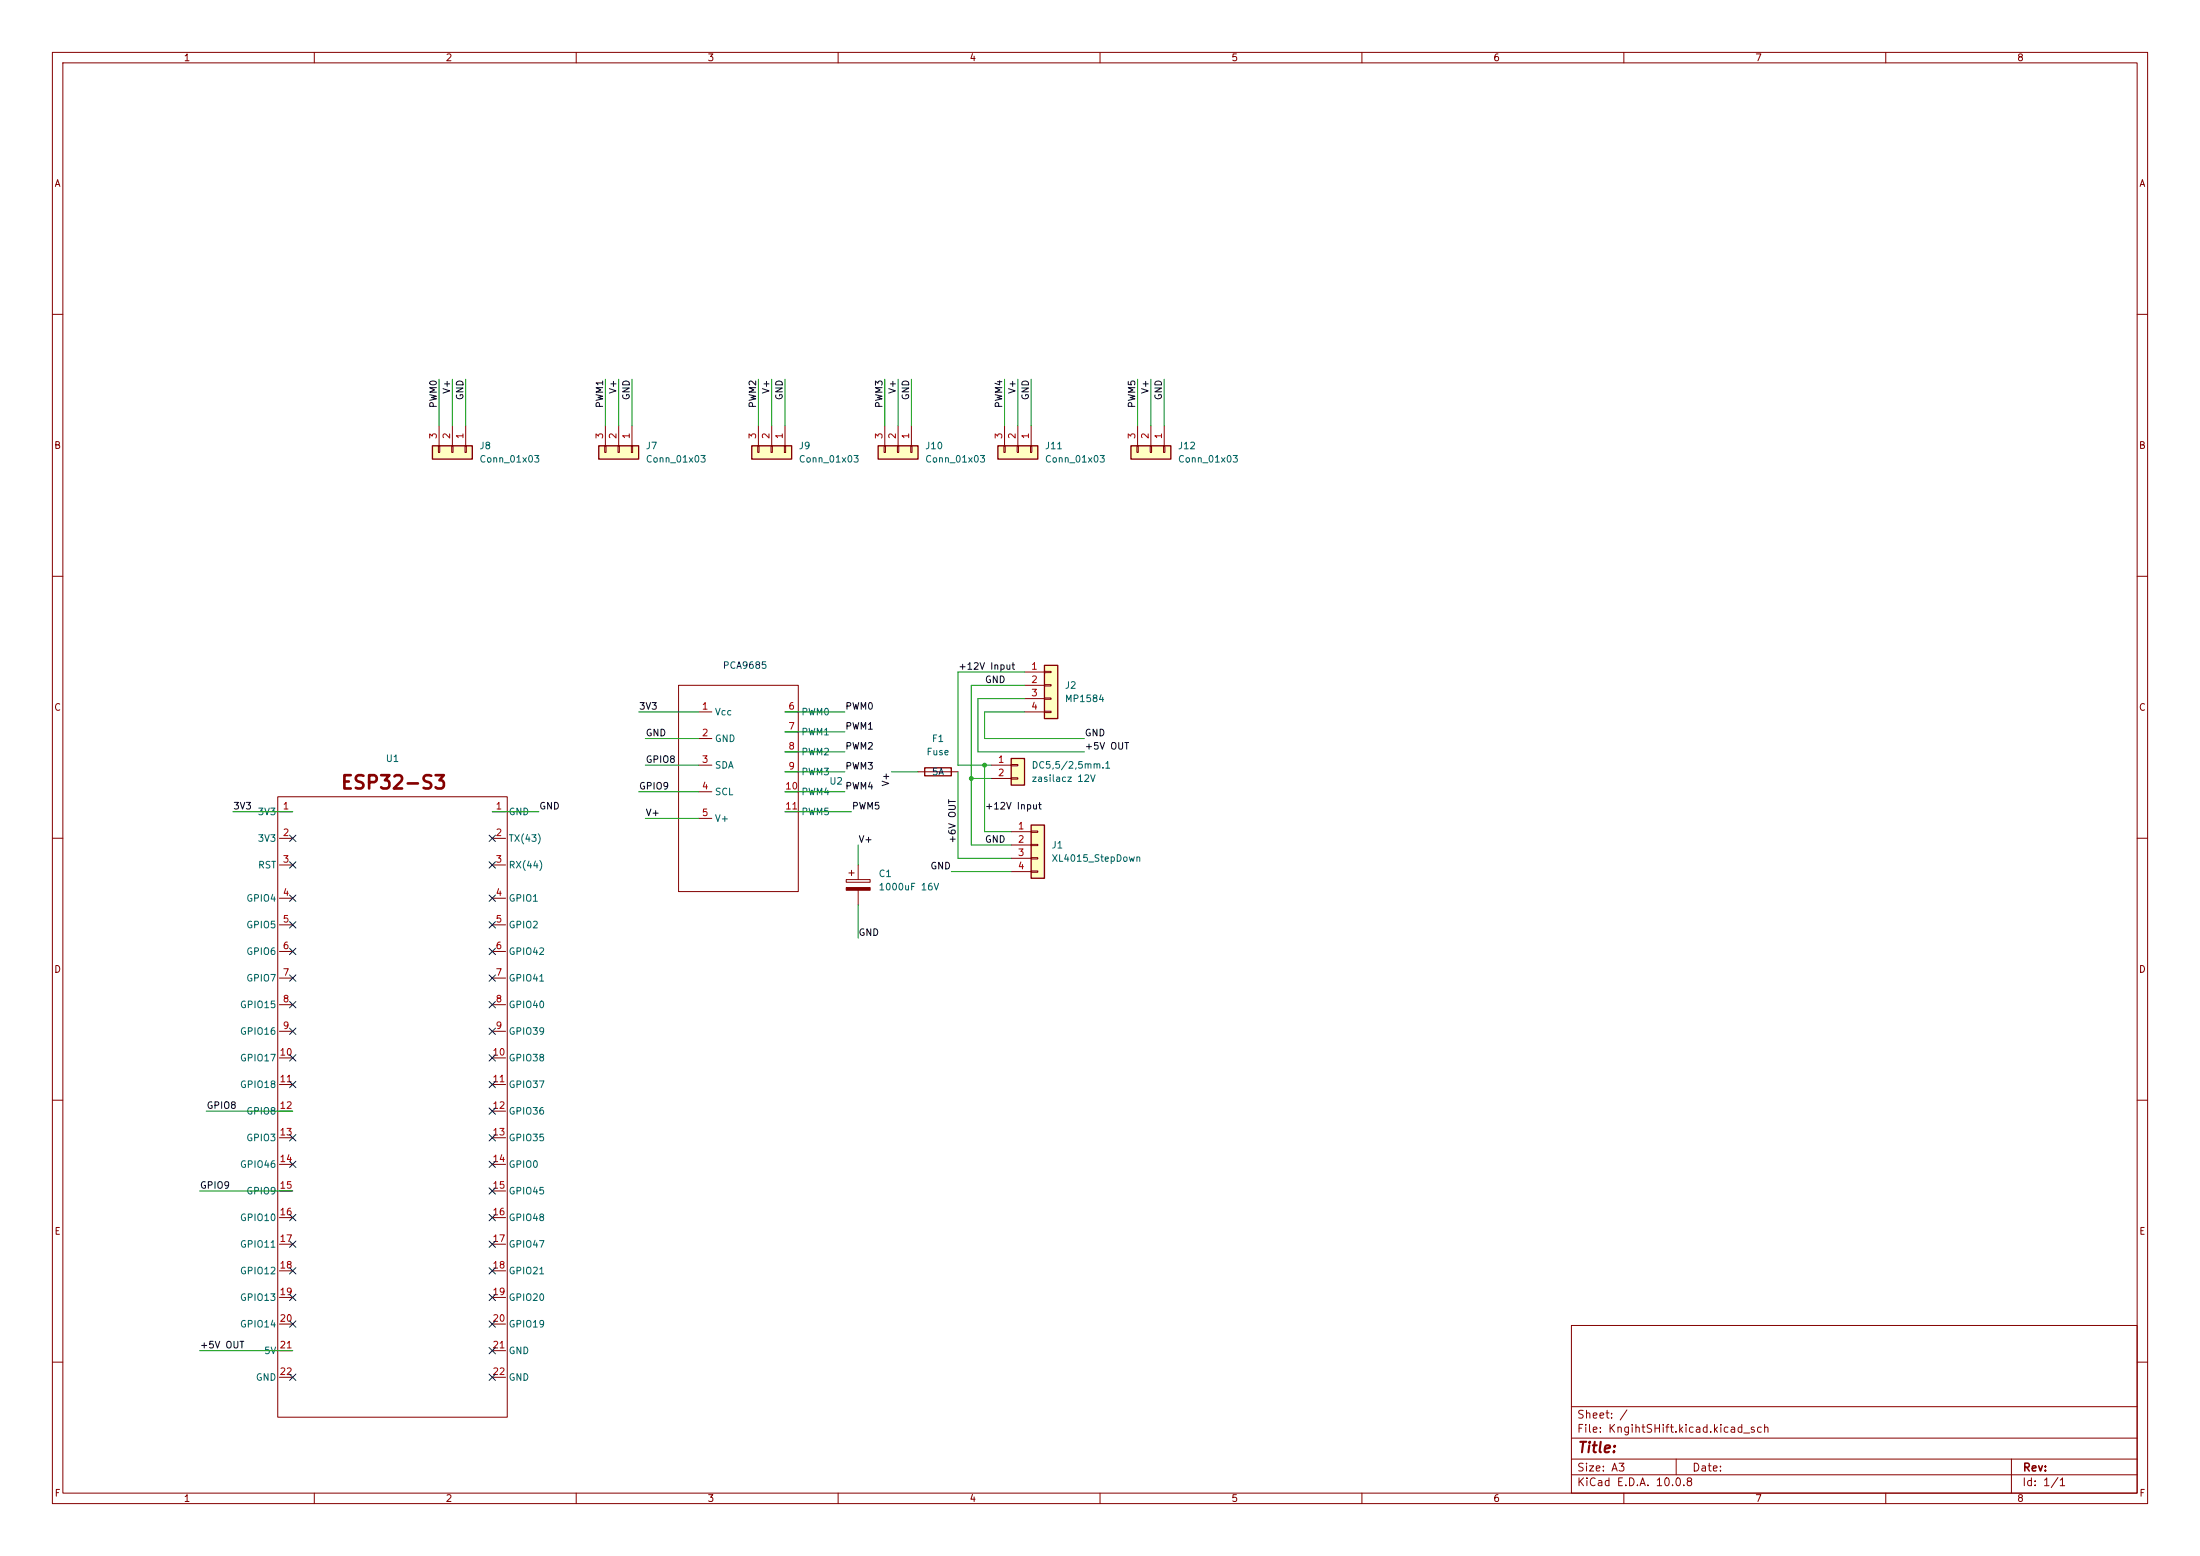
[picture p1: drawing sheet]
<svg xmlns="http://www.w3.org/2000/svg" width="420mm" height="297mm" viewBox="0 0 420 297" stroke-linecap="round" stroke-linejoin="round" font-family="sans-serif">
<g fill="none" stroke="#840000" stroke-width=".19">
<path d="M10 10h400v277h-400zM12 12h396v273h-396zM60 10v2M110 10v2M160 10v2M210 10v2M260 10v2M310 10v2M360 10v2M10 60h2M408 60h2M10 110h2"/>
<path d="M408 110h2M10 160h2M408 160h2M10 210h2M408 210h2M300 253h108v32h-108zM10 260h2M300 278.5h108M300 274.5h108M300 268.5h108M320 278.5v3M384 278.5v6.5"/>
<path d="M408 260h2M60 285v2M110 285v2M160 285v2M210 285v2M260 285v2M300 281.5h108M310 285v2M360 285v2"/>
</g>
<path d="M199.4 127h2.5v10.2h-2.5z" fill="#ffffc2"/>
<path d="M199.4 127h2.5v10.2h-2.5zM176.5 146.6h5.1v1.5h-5.1z" fill="none" stroke="#840000" stroke-width=".25"/>
<g fill="none" stroke="#840000" stroke-width=".19">
<path d="M195.6 128.3h3.8M195.6 130.8h3.8M195.6 133.4h3.8M195.6 135.9h3.8M199.4 128.1h1.3v.3h-1.3zM199.4 130.7h1.3v.2h-1.3zM199.4 133.2h1.3v.3h-1.3zM199.4 135.8h1.3v.2h-1.3zM53 152.1h43.8v118.4h-43.8zM53.3 154.9h2.6M94 154.9h2.5M175.3 147.3h7.6"/>
<path d="M53.3 160h2.6M53.3 165.1h2.6M53.3 171.5h2.6M53.3 176.5h2.6M94 160h2.5M94 165.1h2.5M94 171.5h2.5M94 176.5h2.5M53.3 181.6h2.6M53.3 186.7h2.6M53.3 191.8h2.6M53.3 196.9h2.6"/>
<path d="M94 181.6h2.5M94 186.7h2.5M94 191.8h2.5M94 196.9h2.5M53.3 201.9h2.6M53.3 207h2.6M53.3 212.1h2.6M53.3 217.2h2.6M94 201.9h2.5M94 207h2.5M94 212.1h2.5M94 217.2h2.5"/>
<path d="M53.3 222.2h2.6M53.3 227.3h2.6M53.3 232.4h2.6M53.3 237.5h2.6M94 222.2h2.5M94 227.3h2.5M94 232.4h2.5M94 237.5h2.5M53.3 242.6h2.6M53.3 247.6h2.6M53.3 252.7h2.6M53.3 257.8h2.6"/>
<path d="M94 242.6h2.5M94 247.6h2.5M94 252.7h2.5M94 257.8h2.5M53.3 262.9h2.6M94 262.9h2.5"/>
</g>
<path d="M215.9 85.1h7.6v2.5h-7.6z" fill="#ffffc2"/>
<path d="M215.9 85.1h7.6v2.5h-7.6z" fill="none" stroke="#840000" stroke-width=".25"/>
<path d="M217 85.1h.3v1.3h-.3zM217.2 81.3v3.8M219.6 85.1h.2v1.3h-.2zM219.7 81.3v3.8M222.1 85.1h.3v1.3h-.3zM222.2 81.3v3.8" fill="none" stroke="#840000" stroke-width=".19"/>
<path d="M114.3 85.1h7.6v2.5h-7.6z" fill="#ffffc2"/>
<path d="M114.3 85.1h7.6v2.5h-7.6z" fill="none" stroke="#840000" stroke-width=".25"/>
<path d="M115.4 85.1h.3v1.3h-.3zM115.6 81.3v3.8M118 85.1h.2v1.3h-.2zM118.1 81.3v3.8M120.5 85.1h.3v1.3h-.3zM120.6 81.3v3.8" fill="none" stroke="#840000" stroke-width=".19"/>
<path d="M190.5 85.1h7.6v2.5h-7.6z" fill="#ffffc2"/>
<path d="M190.5 85.1h7.6v2.5h-7.6z" fill="none" stroke="#840000" stroke-width=".25"/>
<path d="M191.6 85.1h.3v1.3h-.3zM191.8 81.3v3.8M194.2 85.1h.2v1.3h-.2zM194.3 81.3v3.8M196.7 85.1h.3v1.3h-.3zM196.8 81.3v3.8" fill="none" stroke="#840000" stroke-width=".19"/>
<path d="M167.6 85.1h7.7v2.5h-7.7z" fill="#ffffc2"/>
<path d="M167.6 85.1h7.7v2.5h-7.7z" fill="none" stroke="#840000" stroke-width=".25"/>
<path d="M168.8 85.1h.2v1.3h-.2zM168.9 81.3v3.8M171.3 85.1h.3v1.3h-.3zM171.4 81.3v3.8M173.9 85.1h.2v1.3h-.2zM174 81.3v3.8" fill="none" stroke="#840000" stroke-width=".19"/>
<path d="M82.5 85.1h7.7v2.5h-7.7z" fill="#ffffc2"/>
<path d="M82.5 85.1h7.7v2.5h-7.7z" fill="none" stroke="#840000" stroke-width=".25"/>
<path d="M83.7 85.1h.2v1.3h-.2zM83.8 81.3v3.8M86.2 85.1h.3v1.3h-.3zM86.4 81.3v3.8M88.8 85.1h.2v1.3h-.2zM88.9 81.3v3.8" fill="none" stroke="#840000" stroke-width=".19"/>
<path d="M143.5 85.1h7.6v2.5h-7.6z" fill="#ffffc2"/>
<path d="M143.5 85.1h7.6v2.5h-7.6z" fill="none" stroke="#840000" stroke-width=".25"/>
<path d="M144.7 85.1h.2v1.3h-.2zM144.8 81.3v3.8M147.2 85.1h.2v1.3h-.2zM147.3 81.3v3.8M149.7 85.1h.3v1.3h-.3zM149.9 81.3v3.8M161.5 167.9h4.6v.5h-4.6zM162.1 166.6h1M162.6 166.1v1M163.8 165.1v2.8M163.8 169.9v2.8" fill="none" stroke="#840000" stroke-width=".19"/>
<path d="M161.5 169.4h4.6v.5h-4.6z" fill="#840000" stroke="#840000" stroke-width=".19"/>
<path d="M193 144.8h2.6v5.1h-2.6z" fill="#ffffc2"/>
<path d="M193 144.8h2.6v5.1h-2.6z" fill="none" stroke="#840000" stroke-width=".25"/>
<path d="M189.2 146.1h3.8M189.2 148.6h3.8M193 145.9h1.3v.3h-1.3zM193 148.5h1.3v.2h-1.3z" fill="none" stroke="#840000" stroke-width=".19"/>
<path d="M196.8 157.5h2.6v10.1h-2.6z" fill="#ffffc2"/>
<path d="M196.8 157.5h2.6v10.1h-2.6z" fill="none" stroke="#840000" stroke-width=".25"/>
<g fill="none" stroke="#840000" stroke-width=".19">
<path d="M129.5 130.8h22.9v39.4h-22.9zM133.3 135.9h2.6M149.9 135.9h2.5M149.9 139.7h2.5M133.3 141h2.6M133.3 146.1h2.6M133.3 151.1h2.6M133.3 156.2h2.6M149.9 151.1h2.5M149.9 143.5h2.5M149.9 147.3h2.5M149.9 154.9h2.5"/>
<path d="M193 158.8h3.8M196.8 158.6h1.3v.3h-1.3zM193 161.3h3.8M193 163.8h3.8M193 166.4h3.8M196.8 161.2h1.3v.2h-1.3zM196.8 163.7h1.3v.3h-1.3zM196.8 166.2h1.3v.3h-1.3z"/>
</g>
<g fill="none" stroke="#009600" stroke-width=".19">
<path d="M83.8 72.4v8.9M86.4 72.4v8.9M88.9 72.4v8.9M115.6 72.4v8.9M118.1 72.4v8.9M120.6 72.4v8.9M144.8 72.4v8.9M147.3 72.4v8.9M149.9 72.4v8.9M168.9 72.4v8.9M171.4 72.4v8.9M174 72.4v8.9"/>
<path d="M191.8 72.4v8.9M194.3 72.4v8.9M196.8 72.4v8.9M217.2 72.4v8.9M219.7 72.4v8.9M222.2 72.4v8.9M121.9 135.9h11.4M149.9 135.9h11.4M149.9 139.7h11.4M195.6 135.9h-7.6v5.1h19M195.6 128.3h-12.7v17.8h6.3M195.6 130.8h-10.2v30.5h7.6"/>
<path d="M195.6 133.4h-8.9v10.1h20.3M44.4 154.9h11.5M94 154.9h8.9M121.9 151.1h11.4M123.2 156.2h10.1M123.2 141h10.1M123.2 146.1h10.1M149.9 154.9h12.7M149.9 147.3h11.4M149.9 151.1h11.4M149.9 143.5h11.4M170.2 147.3h5.1"/>
<path d="M182.9 147.3v16.5h10.1M185.4 148.6h3.8M188 146.1v12.7h5M163.8 161.3v3.8M163.8 172.7v6.4M181.6 166.4h11.4M39.4 212.1h16.5M38.1 227.3h17.8M38.1 257.8h17.8"/>
</g>
<g fill="none" stroke="#000084" stroke-width=".19">
<path d="M55.3 159.4l1.2 1.2M56.5 159.4l-1.2 1.2M93.4 159.4l1.2 1.2M94.6 159.4l-1.2 1.2M55.3 164.5l1.2 1.2M55.3 175.9l1.2 1.2M55.3 170.8l1.2 1.3M56.5 164.5l-1.2 1.2M56.5 175.9l-1.2 1.2M56.5 170.8l-1.2 1.3M93.4 164.5l1.2 1.2M93.4 175.9l1.2 1.2"/>
<path d="M93.4 170.8l1.2 1.3M94.6 164.5l-1.2 1.2M94.6 175.9l-1.2 1.2M94.6 170.8l-1.2 1.3M55.3 191.2l1.2 1.2M55.3 186.1l1.2 1.2M55.3 196.2l1.2 1.3M55.3 181l1.2 1.2M56.5 191.2l-1.2 1.2M56.5 186.1l-1.2 1.2M56.5 196.2l-1.2 1.3M56.5 181l-1.2 1.2"/>
<path d="M93.4 181l1.2 1.2M93.4 186.1l1.2 1.2M93.4 191.2l1.2 1.2M93.4 196.2l1.2 1.3M94.6 181l-1.2 1.2M94.6 186.1l-1.2 1.2M94.6 191.2l-1.2 1.2M94.6 196.2l-1.2 1.3M55.3 216.6l1.2 1.2M55.3 201.3l1.2 1.2M55.3 206.4l1.2 1.2M56.5 216.6l-1.2 1.2"/>
<path d="M56.5 201.3l-1.2 1.2M56.5 206.4l-1.2 1.2M93.4 201.3l1.2 1.2M93.4 206.4l1.2 1.2M93.4 211.5l1.2 1.2M93.4 216.6l1.2 1.2M94.6 201.3l-1.2 1.2M94.6 206.4l-1.2 1.2M94.6 211.5l-1.2 1.2M94.6 216.6l-1.2 1.2M55.3 221.6l1.2 1.3M55.3 236.9l1.2 1.2"/>
<path d="M55.3 231.8l1.2 1.2M56.5 221.6l-1.2 1.3M56.5 236.9l-1.2 1.2M56.5 231.8l-1.2 1.2M93.4 231.8l1.2 1.2M93.4 236.9l1.2 1.2M93.4 221.6l1.2 1.3M93.4 226.7l1.2 1.2M94.6 231.8l-1.2 1.2M94.6 236.9l-1.2 1.2M94.6 221.6l-1.2 1.3M94.6 226.7l-1.2 1.2"/>
<path d="M55.3 252.1l1.2 1.2M55.3 247l1.2 1.3M55.3 242l1.2 1.2M56.5 252.1l-1.2 1.2M56.5 247l-1.2 1.3M56.5 242l-1.2 1.2M93.4 252.1l1.2 1.2M93.4 257.2l1.2 1.2M93.4 242l1.2 1.2M93.4 247l1.2 1.3M94.6 252.1l-1.2 1.2M94.6 257.2l-1.2 1.2"/>
<path d="M94.6 242l-1.2 1.2M94.6 247l-1.2 1.3M55.3 262.3l1.2 1.2M56.5 262.3l-1.2 1.2M93.4 262.3l1.2 1.2M94.6 262.3l-1.2 1.2"/>
</g>
<g fill="#009600">
<circle cx="185.4" cy="148.6" r=".46"/>
<circle cx="188" cy="146.1" r=".46"/>
</g>
<text font-size="2.5" fill="#840000" x="64.9" y="151.3">ESP32-S3</text>
<text font-size="2" fill="#840000" x="301" y="277.8">Title:</text>
<g font-size="1.5" fill="#840000">
<text x="300.9" y="273.8">File: KngihtSHift.kicad.kicad_sch</text>
<text x="300.9" y="271.1">Sheet: /</text>
<text x="300.9" y="281.2">Size: A3</text>
<text x="322.9" y="281.2">Date:</text>
<text x="386" y="281.2">Rev:</text>
<text x="300.9" y="284">KiCad E.D.A. 10.0.8</text>
<text x="385.9" y="284">Id: 1/1</text>
</g>
<g font-size="1.3" fill="#840000">
<text x="35" y="12">1</text>
<text x="85" y="12">2</text>
<text x="135" y="12">3</text>
<text x="185" y="12">4</text>
<text x="235" y="12">5</text>
<text x="285" y="12">6</text>
<text x="335" y="12">7</text>
<text x="385" y="12">8</text>
<text x="10.3" y="36">A</text>
<text x="408.3" y="36">A</text>
<text x="10.2" y="86">B</text>
<text x="408.2" y="86">B</text>
<text x="10.2" y="136">C</text>
<text x="408.2" y="136">C</text>
<text x="10.2" y="186">D</text>
<text x="408.2" y="186">D</text>
<text x="10.3" y="236">E</text>
<text x="408.3" y="236">E</text>
<text x="10.3" y="286">F</text>
<text x="35" y="287">1</text>
<text x="85" y="287">2</text>
<text x="135" y="287">3</text>
<text x="185" y="287">4</text>
<text x="235" y="287">5</text>
<text x="285" y="287">6</text>
<text x="335" y="287">7</text>
<text x="385" y="287">8</text>
<text x="408.3" y="286">F</text>
</g>
<g font-size="1.3" fill="#0f0f0f">
<text x="83.7" y="78" transform="rotate(-90 83.7 78)">PWM0</text>
<text x="86.2" y="75.3" transform="rotate(-90 86.2 75.3)">V+</text>
<text x="88.8" y="76.5" transform="rotate(-90 88.8 76.5)">GND</text>
<text x="115.4" y="78" transform="rotate(-90 115.4 78)">PWM1</text>
<text x="118" y="75.3" transform="rotate(-90 118 75.3)">V+</text>
<text x="120.5" y="76.5" transform="rotate(-90 120.5 76.5)">GND</text>
<text x="144.7" y="78" transform="rotate(-90 144.7 78)">PWM2</text>
<text x="147.2" y="75.3" transform="rotate(-90 147.2 75.3)">V+</text>
<text x="149.7" y="76.5" transform="rotate(-90 149.7 76.5)">GND</text>
<text x="168.8" y="78" transform="rotate(-90 168.8 78)">PWM3</text>
<text x="171.3" y="75.3" transform="rotate(-90 171.3 75.3)">V+</text>
<text x="173.9" y="76.5" transform="rotate(-90 173.9 76.5)">GND</text>
<text x="191.6" y="78" transform="rotate(-90 191.6 78)">PWM4</text>
<text x="194.2" y="75.3" transform="rotate(-90 194.2 75.3)">V+</text>
<text x="196.7" y="76.5" transform="rotate(-90 196.7 76.5)">GND</text>
<text x="217" y="78" transform="rotate(-90 217 78)">PWM5</text>
<text x="219.6" y="75.3" transform="rotate(-90 219.6 75.3)">V+</text>
<text x="222.1" y="76.5" transform="rotate(-90 222.1 76.5)">GND</text>
<text x="182.9" y="128.1">+12V Input</text>
<text x="187.9" y="130.7">GND</text>
<text x="121.9" y="135.8">3V3</text>
<text x="161.3" y="135.8">PWM0</text>
<text x="123.2" y="140.8">GND</text>
<text x="161.3" y="143.4">PWM2</text>
<text x="161.3" y="139.6">PWM1</text>
<text x="207" y="143.4">+5V OUT</text>
<text x="207" y="140.8">GND</text>
<text x="123.2" y="145.9">GPIO8</text>
<text x="161.3" y="147.2">PWM3</text>
<text x="44.4" y="154.8">3V3</text>
<text x="102.8" y="154.8">GND</text>
<text x="121.9" y="151">GPIO9</text>
<text x="161.3" y="151">PWM4</text>
<text x="162.5" y="154.8">PWM5</text>
<text x="170.1" y="150.2" transform="rotate(-90 170.1 150.2)">V+</text>
<text x="187.9" y="154.8">+12V Input</text>
<text x="123.2" y="156.1">V+</text>
<text x="163.8" y="161.2">V+</text>
<text x="182.8" y="161.1" transform="rotate(-90 182.8 161.1)">+6V OUT</text>
<text x="187.9" y="161.2">GND</text>
<text x="177.5" y="166.2">GND</text>
<text x="163.8" y="178.9">GND</text>
<text x="39.3" y="212">GPIO8</text>
<text x="38.1" y="227.2">GPIO9</text>
<text x="38.1" y="257.7">+5V OUT</text>
</g>
<g font-size="1.3" fill="#a90000">
<text x="83.7" y="83.9" transform="rotate(-90 83.7 83.9)">3</text>
<text x="86.2" y="83.9" transform="rotate(-90 86.2 83.9)">2</text>
<text x="88.8" y="83.9" transform="rotate(-90 88.8 83.9)">1</text>
<text x="115.4" y="83.9" transform="rotate(-90 115.4 83.9)">3</text>
<text x="118" y="83.9" transform="rotate(-90 118 83.9)">2</text>
<text x="120.5" y="83.9" transform="rotate(-90 120.5 83.9)">1</text>
<text x="144.6" y="83.9" transform="rotate(-90 144.6 83.9)">3</text>
<text x="147.2" y="83.9" transform="rotate(-90 147.2 83.9)">2</text>
<text x="149.7" y="83.9" transform="rotate(-90 149.7 83.9)">1</text>
<text x="168.8" y="83.9" transform="rotate(-90 168.8 83.9)">3</text>
<text x="171.3" y="83.9" transform="rotate(-90 171.3 83.9)">2</text>
<text x="173.9" y="83.9" transform="rotate(-90 173.9 83.9)">1</text>
<text x="191.6" y="83.9" transform="rotate(-90 191.6 83.9)">3</text>
<text x="194.2" y="83.9" transform="rotate(-90 194.2 83.9)">2</text>
<text x="196.7" y="83.9" transform="rotate(-90 196.7 83.9)">1</text>
<text x="217" y="83.9" transform="rotate(-90 217 83.9)">3</text>
<text x="219.6" y="83.9" transform="rotate(-90 219.6 83.9)">2</text>
<text x="222.1" y="83.9" transform="rotate(-90 222.1 83.9)">1</text>
<text x="196.8" y="128.1">1</text>
<text x="196.8" y="130.7">2</text>
<text x="133.9" y="135.8">1</text>
<text x="150.4" y="135.8">6</text>
<text x="196.8" y="133.2">3</text>
<text x="196.8" y="135.8">4</text>
<text x="133.9" y="140.8">2</text>
<text x="150.4" y="139.6">7</text>
<text x="150.4" y="143.4">8</text>
<text x="133.9" y="145.9">3</text>
<text x="150.4" y="147.2">9</text>
<text x="190.4" y="145.9">1</text>
<text x="190.4" y="148.5">2</text>
<text x="53.9" y="154.8">1</text>
<text x="94.5" y="154.8">1</text>
<text x="133.9" y="151">4</text>
<text x="149.8" y="151">10</text>
<text x="149.8" y="154.8">11</text>
<text x="53.9" y="159.9">2</text>
<text x="94.5" y="159.9">2</text>
<text x="133.9" y="156.1">5</text>
<text x="194.2" y="158.6">1</text>
<text x="194.2" y="161.2">2</text>
<text x="53.9" y="165">3</text>
<text x="94.5" y="165">3</text>
<text x="194.2" y="163.7">3</text>
<text x="194.2" y="166.2">4</text>
<text x="53.9" y="171.3">4</text>
<text x="94.5" y="171.3">4</text>
<text x="53.9" y="176.4">5</text>
<text x="94.5" y="176.4">5</text>
<text x="53.9" y="181.5">6</text>
<text x="94.5" y="181.5">6</text>
<text x="53.9" y="186.6">7</text>
<text x="53.9" y="191.6">8</text>
<text x="94.5" y="186.6">7</text>
<text x="94.5" y="191.6">8</text>
<text x="53.9" y="196.7">9</text>
<text x="94.5" y="196.7">9</text>
<text x="53.3" y="201.8">10</text>
<text x="93.9" y="201.8">10</text>
<text x="53.3" y="206.9">11</text>
<text x="93.9" y="206.9">11</text>
<text x="53.3" y="212">12</text>
<text x="93.9" y="212">12</text>
<text x="53.3" y="217">13</text>
<text x="93.9" y="217">13</text>
<text x="53.3" y="222.1">14</text>
<text x="53.3" y="227.2">15</text>
<text x="93.9" y="222.1">14</text>
<text x="93.9" y="227.2">15</text>
<text x="53.3" y="232.3">16</text>
<text x="93.9" y="232.3">16</text>
<text x="53.3" y="237.4">17</text>
<text x="93.9" y="237.4">17</text>
<text x="53.3" y="242.4">18</text>
<text x="93.9" y="242.4">18</text>
<text x="53.3" y="247.5">19</text>
<text x="93.9" y="247.5">19</text>
<text x="53.3" y="252.6">20</text>
<text x="53.3" y="257.7">21</text>
<text x="93.9" y="252.6">20</text>
<text x="93.9" y="257.7">21</text>
<text x="53.3" y="262.8">22</text>
<text x="93.9" y="262.8">22</text>
</g>
<g font-size="1.3" fill="#006464">
<text x="91.4" y="86.1">J8</text>
<text x="91.4" y="88.6">Conn_01x03</text>
<text x="123.2" y="86.1">J7</text>
<text x="123.2" y="88.6">Conn_01x03</text>
<text x="152.4" y="86.1">J9</text>
<text x="152.4" y="88.6">Conn_01x03</text>
<text x="176.5" y="86.1">J10</text>
<text x="176.5" y="88.6">Conn_01x03</text>
<text x="199.4" y="86.1">J11</text>
<text x="199.4" y="88.6">Conn_01x03</text>
<text x="224.8" y="86.1">J12</text>
<text x="224.8" y="88.6">Conn_01x03</text>
<text x="203.2" y="131.8">J2</text>
<text x="136.4" y="136.9">Vcc</text>
<text x="152.9" y="136.9">PWM0</text>
<text x="203.2" y="134.3">MP1584</text>
<text x="136.4" y="141.9">GND</text>
<text x="152.9" y="140.7">PWM1</text>
<text x="177.8" y="141.9">F1</text>
<text x="73.5" y="145.7">U1</text>
<text x="136.4" y="147">SDA</text>
<text x="152.9" y="144.5">PWM2</text>
<text x="152.9" y="148.3">PWM3</text>
<text x="176.8" y="144.5">Fuse</text>
<text x="196.8" y="147">DC5,5/2,5mm.1</text>
<text x="196.8" y="149.6">zasilacz 12V</text>
<text x="49.1" y="155.9">3V3</text>
<text x="97" y="155.9">GND</text>
<text x="136.4" y="152.1">SCL</text>
<text x="152.9" y="152.1">PWM4</text>
<text x="152.9" y="155.9">PWM5</text>
<text x="158.2" y="150.1">U2</text>
<text x="49.1" y="161">3V3</text>
<text x="97" y="161">TX(43)</text>
<text x="136.4" y="157.2">V+</text>
<text x="49.2" y="166.1">RST</text>
<text x="97" y="166.1">RX(44)</text>
<text x="167.6" y="167.7">C1</text>
<text x="200.6" y="162.3">J1</text>
<text x="200.6" y="164.8">XL4015_StepDown</text>
<text x="46.9" y="172.4">GPIO4</text>
<text x="97" y="172.4">GPIO1</text>
<text x="167.6" y="170.3">1000uF 16V</text>
<text x="46.9" y="177.5">GPIO5</text>
<text x="97" y="177.5">GPIO2</text>
<text x="46.9" y="182.6">GPIO6</text>
<text x="97" y="182.6">GPIO42</text>
<text x="46.9" y="187.7">GPIO7</text>
<text x="97" y="187.7">GPIO41</text>
<text x="45.7" y="192.7">GPIO15</text>
<text x="45.7" y="197.8">GPIO16</text>
<text x="97" y="192.7">GPIO40</text>
<text x="97" y="197.8">GPIO39</text>
<text x="45.7" y="202.9">GPIO17</text>
<text x="97" y="202.9">GPIO38</text>
<text x="45.7" y="208">GPIO18</text>
<text x="97" y="208">GPIO37</text>
<text x="46.9" y="213.1">GPIO8</text>
<text x="97" y="213.1">GPIO36</text>
<text x="46.9" y="218.1">GPIO3</text>
<text x="97" y="218.1">GPIO35</text>
<text x="45.7" y="223.2">GPIO46</text>
<text x="97" y="223.2">GPIO0</text>
<text x="45.7" y="233.4">GPIO10</text>
<text x="46.9" y="228.3">GPIO9</text>
<text x="97" y="228.3">GPIO45</text>
<text x="97" y="233.4">GPIO48</text>
<text x="45.7" y="238.5">GPIO11</text>
<text x="97" y="238.5">GPIO47</text>
<text x="45.7" y="243.5">GPIO12</text>
<text x="97" y="243.5">GPIO21</text>
<text x="45.7" y="248.6">GPIO13</text>
<text x="97" y="248.6">GPIO20</text>
<text x="45.7" y="253.7">GPIO14</text>
<text x="97" y="253.7">GPIO19</text>
<text x="48.7" y="263.9">GND</text>
<text x="50.3" y="258.8">5V</text>
<text x="97" y="258.8">GND</text>
<text x="97" y="263.9">GND</text>
</g>
<g font-size="1.3" fill="#0000c2">
<text x="137.9" y="128">PCA9685</text>
<text x="177.8" y="148.3">5A</text>
</g>
</svg>
